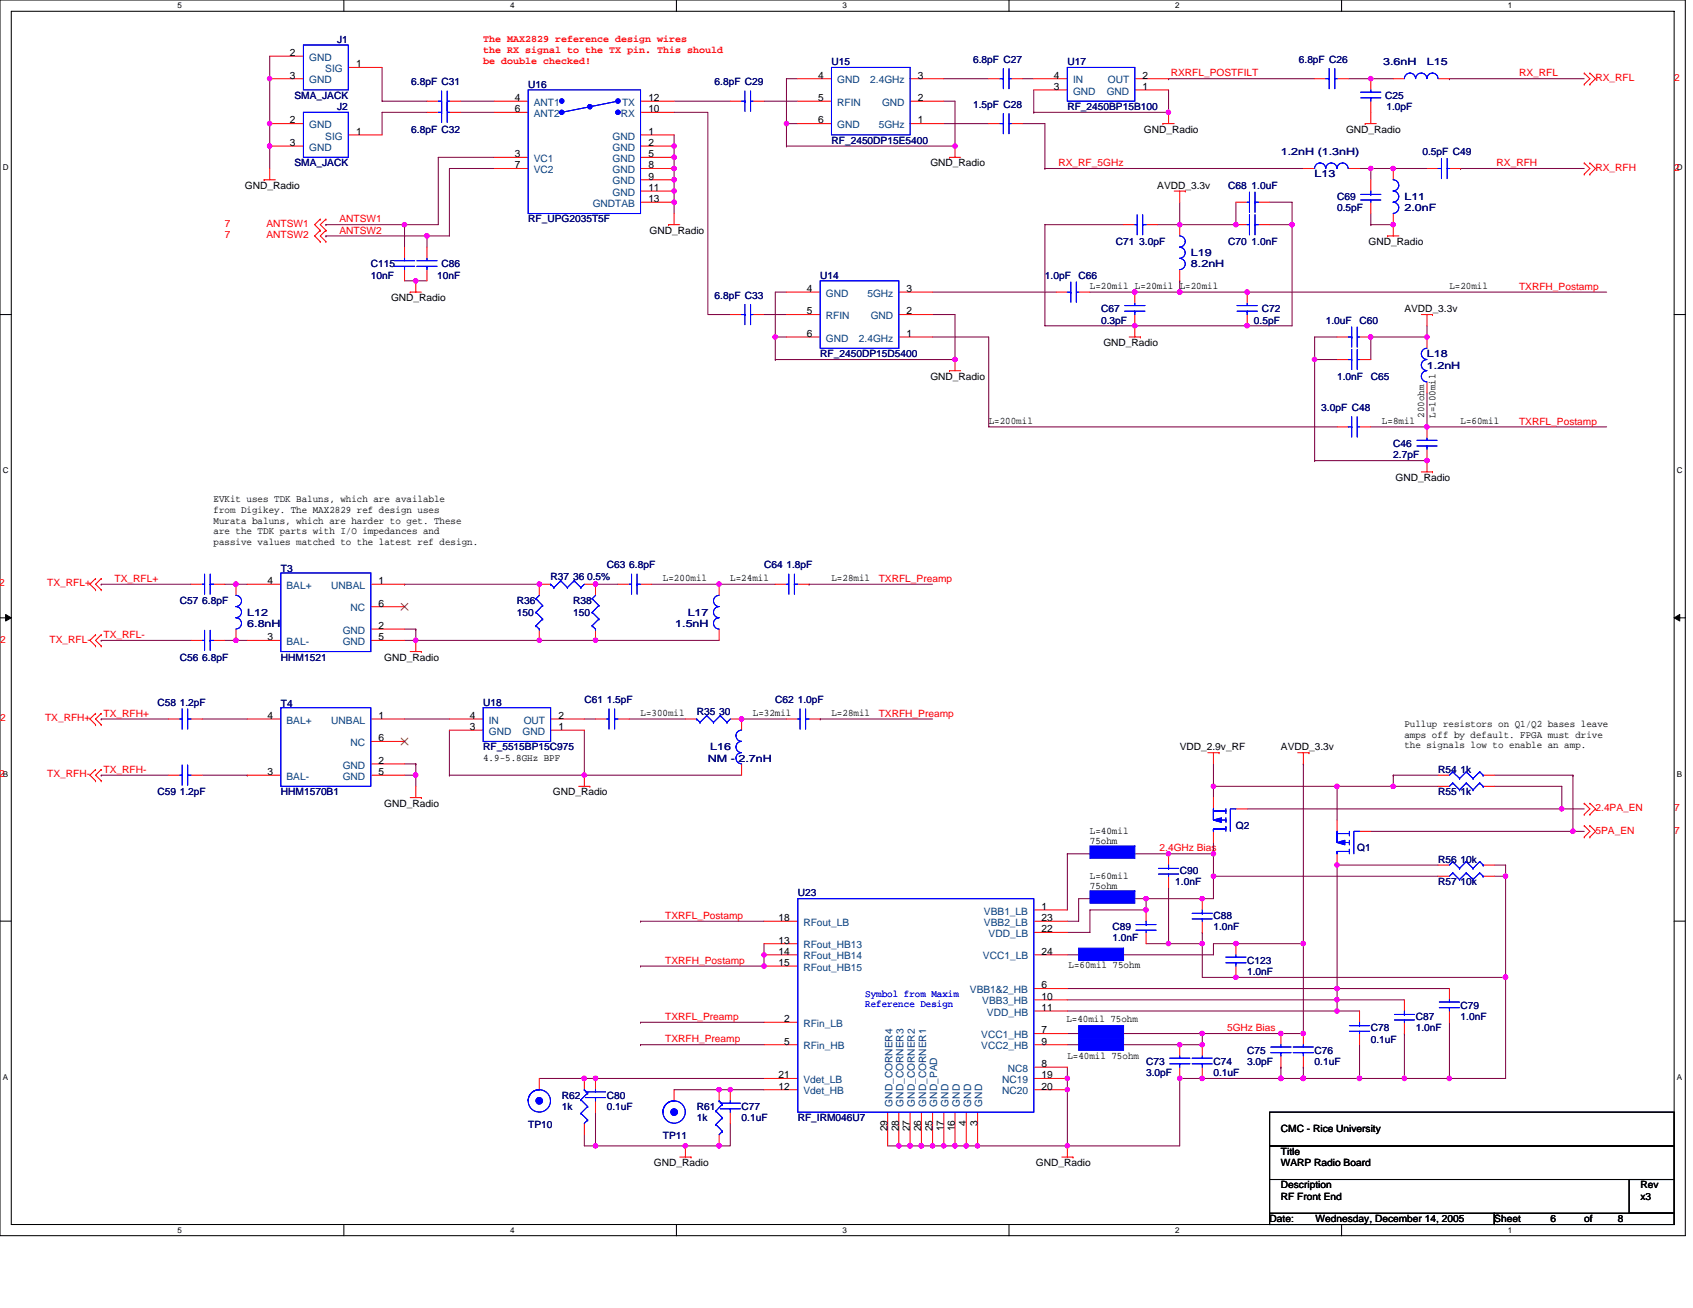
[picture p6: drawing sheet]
<svg xmlns="http://www.w3.org/2000/svg" width="279mm" height="216mm" viewBox="0 0 279 216" stroke-linecap="round" stroke-linejoin="round" font-family="sans-serif">
<path d="M0 0h278.1v204h-278.1zM1.9 1.9h274.4v200.2h-274.4z" fill="none" stroke="#000" stroke-width=".17"/>
<g fill="#fff">
<path d="M29.3 .2h.7v1.5h-.7z"/>
<path d="M29.3 202.3h.7v1.5h-.7z"/>
</g>
<path d="M56.7 0v1.9M56.7 202.1v1.9" fill="none" stroke="#000" stroke-width=".17"/>
<g fill="#fff">
<path d="M84.2 .2h.7v1.5h-.7z"/>
<path d="M84.2 202.3h.7v1.5h-.7z"/>
</g>
<path d="M111.6 0v1.9M111.6 202.1v1.9" fill="none" stroke="#000" stroke-width=".17"/>
<g fill="#fff">
<path d="M139.1 .2h.7v1.5h-.7z"/>
<path d="M139.1 202.3h.7v1.5h-.7z"/>
</g>
<path d="M166.5 0v1.9M166.5 202.1v1.9" fill="none" stroke="#000" stroke-width=".17"/>
<g fill="#fff">
<path d="M194 .2h.7v1.5h-.7z"/>
<path d="M194 202.3h.7v1.5h-.7z"/>
</g>
<path d="M221.4 0v1.9M221.4 202.1v1.9" fill="none" stroke="#000" stroke-width=".17"/>
<g fill="#fff">
<path d="M248.8 .2h.8v1.5h-.8z"/>
<path d="M248.8 202.3h.8v1.5h-.8z"/>
<path d="M.5 26.9h.9v1.4h-.9z"/>
<path d="M276.8 26.9h.9v1.4h-.9z"/>
<path d="M.5 76.9h.9v1.5h-.9z"/>
<path d="M276.8 76.9h.9v1.5h-.9z"/>
</g>
<path d="M0 51.9h1.9M276.3 51.9h1.9" fill="none" stroke="#000" stroke-width=".17"/>
<g fill="#fff">
<path d="M.5 127h.8v1.5h-.8z"/>
<path d="M276.8 127h.8v1.5h-.8z"/>
</g>
<path d="M0 102h1.9M276.3 102h1.9" fill="none" stroke="#000" stroke-width=".17"/>
<path d="M.9 101.4l1 .6-1 .5zM276.3 102l.9-.6v1.1z" fill="#000" stroke="#000" stroke-width=".17"/>
<g fill="#fff">
<path d="M.5 177.1h.8v1.4h-.8z"/>
<path d="M276.8 177.1h.8v1.4h-.8z"/>
</g>
<path d="M0 152h1.9M276.3 152h1.9M209.5 183.6h66.8v5.5h-66.8zM209.5 189.1h66.8v5.6h-66.8zM209.5 194.7v5.6M268.9 194.7h7.4v5.6h-7.4zM209.5 200.3h37.1v1.8h-37.1zM209.5 200.3h.1M246.6 200.3h29.7v1.8h-29.7z" fill="none" stroke="#000" stroke-width=".17"/>
<g fill="none" stroke="#800040" stroke-width=".17">
<path d="M44.5 9.3v3.7M44.5 13h.1M44.5 13v14.8M63.1 11.1v5.6h7.4M70.5 18.5h-7.4v3.8M76 16.7h5.6M76 18.5h5.6M111.3 16.7h9.2M111.3 18.5h5.5v33.4h3.7M126.1 16.7h5.6M129.8 13h1.9M129.8 13h.1"/>
<path d="M129.8 13v7.4M155.8 16.7h1.8v7.4h-27.8M155.8 13h7.4M168.7 13h1.9M170.6 14.8v3.7M170.6 18.5h.1M192.8 13h.1M192.8 14.8v3.7h-22.2M192.8 13h24.2M222.5 13h3.7M226.2 13h.1M226.2 13h3.7"/>
<path d="M239.2 13h.1M239.2 13h22.3M44.5 24.1h.1M44.5 20.4h.1M53.8 38.9h16.7v1.9M53.8 38.9h.1M53.8 37.1h13v3.7M53.8 37.1h.1M66.8 37.1h.1M70.5 38.9h.1M81.6 26h-9.3v11.1h-5.5M81.6 27.8h-7.4v11.1h-3.7"/>
<path d="M111.3 22.3v1.8M111.3 33.4h.1M111.3 24.1h.1M111.3 26h.1M111.3 29.7h.1M111.3 27.8h.1M111.3 31.5h.1M111.3 24.1v11.1M129.8 20.4h1.9M129.8 24.1h.1M129.8 20.4v3.7M155.8 20.4h7.4"/>
<path d="M168.7 20.4h3.7v7.4M172.4 27.8h.1M172.4 27.8h42.7M185.4 37.1h-13v16.7h14.9M191 37.1h3.7M194.7 37.1h.1M194.7 33.4v3.7M204 33.4v3.7h-9.3M209.5 33.4h3.7v3.7M209.5 37.1h3.7M213.2 37.1h.1M213.2 37.1v16.7h-25.9"/>
<path d="M224.4 27.8h1.8M226.2 35.2v1.9M226.2 37.1h.1M226.2 27.8h.1M226.2 27.8h9.3M226.2 27.8v1.9M226.2 37.1h3.7M241 27.8h.1M241 27.8h20.5M66.8 46.4h1.8M68.6 46.4h.1M68.6 46.4h1.9"/>
<path d="M126.1 51.9h3.7M128 59.4h.1M128 55.6h.1M128 55.6h1.8M128 55.6v3.8M129.8 48.2h-1.8v7.4M153.9 51.9h3.7v7.5h-29.6M153.9 55.6h9.3v14.9h57.5M153.9 48.2h20.4M179.9 48.2h7.4M187.3 53.8h.1M187.3 48.2h.1"/>
<path d="M187.3 48.2h77.9M194.7 46.4h.1M194.7 48.2h.1M194.7 46.4v1.8M205.8 48.2h.1M205.8 53.8h.1M217 59.4h.1M217 59.4v16.6M220.7 55.6h-3.7v3.8h3.7M226.2 55.6h.1M226.2 55.6v3.8M235.5 53.8v1.8h-9.3"/>
<path d="M217 76h.1M217 76h18.5M226.2 70.5h9.3M235.5 64.9v5.6M235.5 70.5h.1M235.5 70.5h29.7M16.7 96.4h.1M16.7 96.4h14.8M37.1 96.4h1.8M38.9 96.4h.1M38.9 96.4h1.9M66.8 96.4h.1"/>
<path d="M66.8 96.4h22.2M98.3 96.4h.1M98.3 96.4h3.7M107.5 96.4h11.2M118.7 96.4h.1M118.7 96.4h9.3M133.5 96.4h.1M133.5 96.4h20.4M16.7 105.7h.1M16.7 118.7h.1M16.7 105.7h14.8M16.7 118.7h11.1"/>
<path d="M33.4 118.7h7.4M37.1 105.7h1.8M38.9 105.7h.1M38.9 105.7h1.9M66.8 103.8h1.8M66.8 105.7h1.8M66.8 118.7h7.4M68.6 103.8h.1M68.6 105.7h20.4M68.6 103.8v1.9M89 105.7h.1M89 105.7h29.7"/>
<path d="M96.4 118.7h1.9M103.8 118.7h9.3M122.4 118.7h.1M122.4 118.7h7.4M135.4 118.7h.1M135.4 118.7h18.5M16.7 128h.1M16.7 128h11.1M33.4 128h7.4M40.8 128h.1M66.8 126.1h1.8M66.8 128h1.8"/>
<path d="M68.6 126.1h.1M68.6 128v1.8M68.6 126.1v1.9M74.2 120.5v7.5M74.2 128h.1M74.2 128h22.2M96.4 120.5v7.5M96.4 128h26M200.3 139.1v1.8M200.3 126.1v3.7M205.8 133.5h51.9M215.1 126.1h.1"/>
<path d="M215.1 126.1v44.5M220.7 129.8h-20.4v1.9M220.7 129.8h.1M220.7 129.8v5.6M220.7 129.8h9.2M226.2 137.2h33.4M229.9 128h7.4M229.9 128h.1M229.9 129.8h7.4M229.9 128v1.8M246.6 129.8h11.1v3.7M246.6 128h13"/>
<path d="M257.7 133.5h.1M257.7 133.5h3.8M259.6 137.2h1.9M259.6 128h.1M259.6 128v9.2M105.7 152.1h.1M105.7 159.5h.1M105.7 152.1h20.4M126.1 157.6h.1M126.1 155.8v1.8M126.1 157.6v1.9h-20.4M176.1 140.9h.1"/>
<path d="M176.1 140.9v9.3M176.1 140.9h24.2M189.1 148.3h.1M189.1 148.3h-11.1v3.8h-1.9M189.1 148.3v1.9h-9.2v3.7h-3.8M189.1 155.8h3.7M192.8 140.9h.1M192.8 146.5h.1M192.8 155.8h5.6M192.8 146.5v9.3M198.4 148.3h.1M198.4 153.9h.1"/>
<path d="M198.4 155.8v5.5h5.6M198.4 153.9v1.9M200.3 144.6v3.7h-11.2M200.3 144.6h.1M200.3 140.9v3.7M200.3 144.6h37M204 155.8h-3.7v1.8h-24.2M204 155.8h.1M204 155.8h11.1M220.7 142.8v22.2M220.7 142.8h.1M220.7 142.8h16.6"/>
<path d="M246.6 142.8h1.9v1.8M246.6 144.6h1.9M248.5 144.6h.1M248.5 144.6v16.7M89 178h7.4M96.4 178h1.9M96.4 178h.1M98.3 178h.1M98.3 178h27.8M105.7 172.4h.1M105.7 168.7h.1M105.7 172.4h20.4"/>
<path d="M105.7 168.7h20.4M111.3 179.9h7.4M118.7 179.9h1.8M118.7 179.9h.1M120.5 179.9h.1M120.5 179.9h5.6M176.1 178h.1M176.1 176.1v1.9M176.1 170.6h22.3v1.8h-3.7M176.1 163.2h44.6M176.1 165h44.6M176.1 179.9h.1"/>
<path d="M176.1 166.9h44.6M176.1 172.4h18.6M176.1 178v11.1M194.7 172.4h.1M194.7 178h3.7M194.7 178v11.1h-18.6M194.7 178h.1M198.4 170.6h.1M198.4 178h.1M198.4 170.6h16.7M198.4 178h13M204 161.3h.1"/>
<path d="M204 161.3h44.5M211.4 176.1h.1M211.4 178h3.7M211.4 170.6h.1M211.4 176.1v1.9M215.1 176.1h.1M215.1 178h.1M215.1 170.6h.1M215.1 178h16.7M215.1 176.1v1.9M220.7 165h.1M220.7 163.2h.1"/>
<path d="M220.7 166.9h.1M220.7 165v1.9M220.7 165h11.1M220.7 163.2h18.5M220.7 166.9h3.7M224.4 172.4v5.6M224.4 178h.1M231.8 170.6h.1M231.8 178h7.4M231.8 170.6v7.4M239.2 178h.1M239.2 168.7v9.3"/>
<path d="M248.5 161.3v16.7h-9.3M96.4 187.3v1.8h1.9M98.3 189.1h.1M98.3 183.6v5.5M98.3 189.1h20.4M113.1 189.1h.1M118.7 189.1h.1M120.5 185.4v3.7h-1.8M146.5 189.1h1.8M148.3 189.1h.1M148.3 189.1h27.8M150.2 189.1h.1"/>
<path d="M152.1 189.1h.1M153.9 189.1h.1M155.8 189.1h.1M157.6 189.1h.1M159.5 189.1h.1M161.3 189.1h.1"/>
</g>
<g fill="#f0f" stroke="#f0f" stroke-width=".17">
<circle cx="68.6" cy="127.9" r=".36"/>
<circle cx="68.6" cy="105.7" r=".36"/>
<circle cx="38.9" cy="96.4" r=".37"/>
<circle cx="38.9" cy="105.7" r=".37"/>
<circle cx="89" cy="96.4" r=".36"/>
<circle cx="122.4" cy="118.7" r=".37"/>
<circle cx="96.4" cy="127.9" r=".36"/>
<circle cx="226.2" cy="13" r=".36"/>
<circle cx="98.3" cy="105.7" r=".36"/>
<circle cx="89" cy="105.7" r=".36"/>
<circle cx="98.3" cy="96.4" r=".36"/>
<circle cx="129.8" cy="20.4" r=".37"/>
<circle cx="44.5" cy="13" r=".36"/>
<circle cx="44.5" cy="24.1" r=".36"/>
<circle cx="111.2" cy="33.4" r=".36"/>
<circle cx="111.2" cy="24.1" r=".36"/>
<circle cx="111.2" cy="25.9" r=".36"/>
<circle cx="111.2" cy="29.7" r=".37"/>
<circle cx="111.2" cy="27.8" r=".36"/>
<circle cx="44.5" cy="20.4" r=".37"/>
<circle cx="111.2" cy="31.5" r=".36"/>
<circle cx="157.6" cy="59.3" r=".36"/>
<circle cx="118.7" cy="96.4" r=".36"/>
<circle cx="226.2" cy="55.6" r=".36"/>
<circle cx="235.5" cy="70.5" r=".36"/>
<circle cx="229.9" cy="129.8" r=".36"/>
<circle cx="257.7" cy="133.5" r=".36"/>
<circle cx="235.5" cy="76" r=".37"/>
<circle cx="216.9" cy="59.3" r=".36"/>
<circle cx="176.1" cy="178" r=".37"/>
<circle cx="192.8" cy="18.5" r=".36"/>
<circle cx="200.2" cy="140.9" r=".37"/>
<circle cx="192.8" cy="140.9" r=".37"/>
<circle cx="189.1" cy="148.3" r=".36"/>
<circle cx="198.4" cy="148.3" r=".36"/>
<circle cx="189.1" cy="150.2" r=".37"/>
<circle cx="192.8" cy="155.7" r=".36"/>
<circle cx="198.4" cy="155.7" r=".36"/>
<circle cx="198.4" cy="170.6" r=".36"/>
<circle cx="211.4" cy="178" r=".37"/>
<circle cx="198.4" cy="178" r=".37"/>
<circle cx="198.4" cy="172.4" r=".36"/>
<circle cx="194.7" cy="172.4" r=".36"/>
<circle cx="220.6" cy="165" r=".36"/>
<circle cx="215.1" cy="178" r=".38"/>
<circle cx="220.6" cy="163.2" r=".36"/>
<circle cx="220.6" cy="166.9" r=".36"/>
<circle cx="204" cy="155.7" r=".36"/>
<circle cx="220.6" cy="142.8" r=".36"/>
<circle cx="248.5" cy="161.3" r=".36"/>
<circle cx="204" cy="161.3" r=".36"/>
<circle cx="231.8" cy="178" r=".37"/>
<circle cx="239.2" cy="178" r=".37"/>
<circle cx="150.2" cy="189.1" r=".37"/>
<circle cx="148.3" cy="189.1" r=".36"/>
<circle cx="152" cy="189.1" r=".36"/>
<circle cx="176.1" cy="189.1" r=".36"/>
<circle cx="176.1" cy="179.9" r=".36"/>
<circle cx="157.6" cy="189.1" r=".36"/>
<circle cx="159.5" cy="189.1" r=".37"/>
<circle cx="153.9" cy="189.1" r=".36"/>
<circle cx="155.7" cy="189.1" r=".36"/>
<circle cx="194.7" cy="178" r=".37"/>
<circle cx="259.6" cy="137.2" r=".36"/>
<circle cx="200.3" cy="144.6" r=".36"/>
<circle cx="248.5" cy="144.6" r=".36"/>
<circle cx="224.4" cy="178" r=".38"/>
<circle cx="161.3" cy="189.1" r=".36"/>
<circle cx="211.4" cy="170.6" r=".36"/>
<circle cx="194.7" cy="48.2" r=".37"/>
<circle cx="205.8" cy="48.2" r=".38"/>
<circle cx="204" cy="37.1" r=".36"/>
<circle cx="194.7" cy="37.1" r=".36"/>
<circle cx="213.2" cy="37.1" r=".36"/>
<circle cx="187.3" cy="53.8" r=".37"/>
<circle cx="205.8" cy="53.8" r=".37"/>
<circle cx="187.3" cy="48.2" r=".38"/>
<circle cx="235.5" cy="55.6" r=".36"/>
<circle cx="127.9" cy="55.6" r=".36"/>
<circle cx="157.6" cy="24.1" r=".36"/>
<circle cx="70.5" cy="38.9" r=".37"/>
<circle cx="126.1" cy="159.5" r=".37"/>
<circle cx="126.1" cy="157.6" r=".36"/>
<circle cx="98.3" cy="178" r=".37"/>
<circle cx="120.5" cy="179.9" r=".36"/>
<circle cx="118.7" cy="189.1" r=".36"/>
<circle cx="98.3" cy="189.1" r=".36"/>
<circle cx="113.1" cy="189.1" r=".37"/>
<circle cx="215.1" cy="170.6" r=".37"/>
<circle cx="200.3" cy="129.8" r=".36"/>
<circle cx="220.6" cy="129.8" r=".36"/>
<circle cx="215.1" cy="155.7" r=".37"/>
<circle cx="66.8" cy="37.1" r=".37"/>
<circle cx="68.6" cy="46.4" r=".36"/>
<circle cx="118.7" cy="179.9" r=".36"/>
<circle cx="96.4" cy="178" r=".37"/>
<circle cx="229.9" cy="37.1" r=".36"/>
<circle cx="229.9" cy="27.8" r=".36"/>
<circle cx="226.2" cy="27.8" r=".36"/>
</g>
<g fill="none" stroke="#f00" stroke-width=".17">
<path d="M44.5 9.3h5.6M44.5 13h5.6M57.5 11.1h5.6M70.5 16.7h1.8M70.5 18.5h1.8M74.2 16.7h1.8M74.2 18.5h1.8M81.6 16.7h5.6M81.6 18.5h5.6M105.7 16.7h5.6M105.7 18.5h5.6M120.5 16.7h1.9"/>
<path d="M124.2 16.7h1.9M131.7 16.7h5.5M131.7 13h5.5M150.2 16.7h5.6M150.2 13h5.6M163.2 13h1.8M166.9 13h1.8M170.6 13h5.5M170.6 14.8h5.5M187.3 13h5.5M187.3 14.8h5.5M192.8 18.5v1.9"/>
<path d="M217 13h1.8M220.7 13h1.8M226.2 16.7v3.7M226.2 13v1.8M229.9 13h1.9M237.3 13h1.9M261.5 13.9h.1M261.5 12.1h.1M261.5 12.1l.9 .9-.9 .9M262.4 13.9h.1M262.4 12.1h.1M262.4 12.1l.9 .9-.9 .9"/>
<path d="M43.6 29.7h.1M43.6 29.7h1.8M44.5 27.8v1.9M44.5 20.4h5.6M44.5 24.1h5.6M52.9 38h.1M52.9 36.2h.1M52.9 39.9h.1M52.9 36.2l-1 .9 1 .9M52.9 38l-1 .9 1 1M53.8 38h.1M53.8 36.2h.1"/>
<path d="M53.8 39.9h.1M53.8 36.2l-.9 .9 .9 .9M53.8 38l-.9 .9 .9 1M57.5 22.3h5.6M81.6 26h5.6M81.6 27.8h5.6M105.7 29.7h5.6M105.7 26h5.6M105.7 31.5h5.6M105.7 22.3h5.6M105.7 24.1h5.6M105.7 27.8h5.6"/>
<path d="M105.7 33.4h5.6M110.3 37.1h.1M110.3 37.1h1.9M111.3 35.2v1.9M131.7 20.4h5.5M150.2 20.4h5.6M156.7 26h.1M156.7 26h1.8M157.6 24.1v1.9M163.2 20.4h1.8M166.9 20.4h1.8M185.4 37.1h1.9"/>
<path d="M189.1 37.1h1.9M191.9 20.4h.1M191.9 20.4h1.9M193.8 31.5h1.8M194.7 31.5v1.9M194.7 37.1v1.8M195.6 31.5h.1M204 37.1h1.8M204 33.4h1.8M207.7 37.1h1.8M207.7 33.4h1.8M215.1 27.8h1.9"/>
<path d="M222.5 27.8h1.9M225.3 20.4h.1M225.3 20.4h1.8M226.2 29.7v1.8M226.2 33.4v1.8M229 38.9h.1M229 38.9h1.9M229.9 35.2v3.7M229.9 27.8v1.9M235.5 27.8h1.8M239.2 27.8h1.8M261.5 28.7h.1"/>
<path d="M261.5 26.9h.1M261.5 26.9l.9 .9-.9 .9M262.4 28.7h.1M262.4 26.9h.1M262.4 26.9l.9 .9-.9 .9M66.8 40.8v1.9M66.8 44.5v1.9M67.7 48.2h.1M67.7 48.2h1.8M68.6 46.4v1.8M70.5 40.8v1.9M70.5 44.5v1.9"/>
<path d="M120.5 51.9h1.9M124.2 51.9h1.9M129.8 55.6h5.6M129.8 51.9h5.6M129.8 48.2h5.6M148.3 55.6h5.6M148.3 51.9h5.6M148.3 48.2h5.6M157.6 59.4v1.8M174.3 48.2h1.8M178 48.2h1.9M186.4 55.6h1.8"/>
<path d="M187.3 51.9v3.7M187.3 48.2v1.9M188.2 55.6h.1M194.7 44.5v1.9M205.8 48.2v1.9M205.8 51.9v1.9M220.7 55.6h1.8M220.7 59.4h1.8M224.4 55.6h1.8M224.4 59.4h1.8M234.6 51.9h1.8M235.5 51.9v1.9"/>
<path d="M235.5 55.6v1.9M236.4 51.9h.1M156.7 61.2h.1M156.7 61.2h1.8M220.7 70.5h1.8M224.4 70.5h1.8M234.6 77.9h1.8M235.5 74.2v3.7M235.5 63.1v1.8M235.5 70.5v1.8M236.4 77.9h.1M15.8 97.3h.1"/>
<path d="M15.8 95.5h.1M15.8 95.5l-1 .9 1 .9M16.7 97.3h.1M16.7 95.5h.1M16.7 95.5l-.9 .9 .9 .9M31.5 96.4h1.9M35.2 96.4h1.9M38.9 96.4v1.9M40.8 96.4h5.6M61.2 96.4h5.6M90.9 96.4h-1.9v1.9M96.4 96.4h1.9v1.9"/>
<path d="M102 96.4h1.8M105.7 96.4h1.8M118.7 96.4v1.9M128 96.4h1.8M131.7 96.4h1.8M15.8 106.6h.1M15.8 104.8h.1M15.8 119.6h.1M15.8 117.8h.1M15.8 104.8l-1 .9 1 .9M15.8 117.8l-1 .9 1 .9M16.7 106.6h.1"/>
<path d="M16.7 104.8h.1M16.7 119.6h.1M16.7 117.8h.1M16.7 104.8l-.9 .9 .9 .9M16.7 117.8l-.9 .9 .9 .9M27.8 118.7h1.9M31.5 105.7h1.9M31.5 118.7h1.9M35.2 105.7h1.9M38.9 103.8v1.9M40.8 105.7h5.6M40.8 118.7h5.6"/>
<path d="M61.2 105.7h5.6M61.2 118.7h5.6M61.2 103.8h5.6M61.2 100.1h5.6M67.7 107.5h1.8M68.6 105.7v1.8M69.5 107.5h.1M74.2 118.7h5.5M89 103.8v1.9M90.9 118.7h5.5M98.3 118.7h1.8M98.3 103.8v1.9"/>
<path d="M102 118.7h1.8M113.1 118.7h1.9M118.7 103.8v1.9M120.5 118.7h1.9v1.8M129.8 118.7h1.9M133.5 118.7h1.9M15.8 128.9h.1M15.8 127h.1M15.8 127l-1 1 1 .9M16.7 128.9h.1M16.7 127h.1M16.7 127l-.9 1 .9 .9"/>
<path d="M27.8 128h1.9M31.5 128h1.9M40.8 128h5.6M61.2 126.1h5.6M61.2 128h5.6M61.2 122.4h5.6M67.7 131.7h1.8M68.6 129.8v1.9M69.5 131.7h.1M74.2 120.5h5.5M90.9 120.5h5.5M95.5 129.8h1.8"/>
<path d="M96.4 128v1.8M97.3 129.8h.1M122.4 126.1v1.9M199.3 124.2h1.9M200.3 124.2v1.9M200.3 131.7v1.8M200.3 137.2v1.9M201.2 124.2h.1M204 133.5h1.8M214.2 124.2h1.8M215.1 124.2v1.9M216 124.2h.1"/>
<path d="M220.7 135.4v1.8M224.4 137.2h1.8M237.3 129.8h1.9M237.3 128h1.9M244.8 129.8h1.8M244.8 128h1.8M261.5 134.4h.1M261.5 132.6h.1M261.5 138.2h.1M261.5 136.3h.1M261.5 132.6l.9 .9-.9 .9M261.5 136.3l.9 .9-.9 1"/>
<path d="M262.4 134.4h.1M262.4 132.6h.1M262.4 138.2h.1M262.4 136.3h.1M262.4 132.6l.9 .9-.9 .9M262.4 136.3l.9 .9-.9 1M126.1 155.8h5.6M126.1 157.6h5.6M126.1 159.5h5.6M126.1 152.1h5.6M170.6 150.2h5.5M170.6 157.6h5.5"/>
<path d="M170.6 152.1h5.5M170.6 153.9h5.5M189.1 150.2v1.9M189.1 153.9v1.9M192.8 140.9v1.9M192.8 144.6v1.9M198.4 148.3v1.9M198.4 152.1v1.8M204 155.8v1.8M204 159.5v1.8M220.7 140.9v1.9M237.3 142.8h1.9"/>
<path d="M237.3 144.6h1.9M244.8 142.8h1.8M244.8 144.6h1.8M89 178v1.9M96.4 178v1.9M98.3 178v1.9M111.3 179.9v1.8M118.7 179.9v1.8M120.5 179.9v1.8M126.1 168.7h5.6M126.1 172.4h5.6M126.1 179.9h5.6"/>
<path d="M126.1 178h5.6M170.6 172.4h5.5M170.6 163.2h5.5M170.6 170.6h5.5M170.6 176.1h5.5M170.6 165h5.5M170.6 166.9h5.5M170.6 179.9h5.5M170.6 178h5.5M194.7 172.4v1.9M194.7 176.1v1.9M198.4 172.4v1.9"/>
<path d="M198.4 176.1v1.9M211.4 170.6v1.8M211.4 174.3v1.8M215.1 170.6v1.8M215.1 174.3v1.8M224.4 166.9v1.8M224.4 170.6v1.8M231.8 165v1.9M231.8 168.7v1.9M239.2 163.2v1.8M239.2 166.9v1.8M96.4 185.4v1.9"/>
<path d="M98.3 181.7v1.9M112.2 191h1.8M113.1 189.1v1.9M114 191h.1M118.7 187.3v1.8M120.5 183.6v1.8M146.5 183.6v5.5M148.3 183.6v5.5M150.2 183.6v5.5M152.1 183.6v5.5M153.9 183.6v5.5M155.8 183.6v5.5"/>
<path d="M157.6 183.6v5.5M159.5 183.6v5.5M161.3 183.6v5.5M175.2 191h1.9M176.1 189.1v1.9M177.1 191h.1"/>
</g>
<g fill="#00f" stroke="#00f" stroke-width=".17">
<path d="M179.9 139.6v2.1h7.4v-2.1z" fill-rule="evenodd"/>
<path d="M179.9 147v2.1h7.4v-2.1z" fill-rule="evenodd"/>
<path d="M178 156.5v2h7.4v-2z" fill-rule="evenodd"/>
<path d="M178 169.3v2h7.4v-2z" fill-rule="evenodd"/>
<path d="M178 171.3v2.1h7.4v-2.1z" fill-rule="evenodd"/>
<path d="M220.7 139.1l1.3-.4v.7z" fill-rule="evenodd"/>
<path d="M220.7 139.1l1.3-.4v.7z" fill-rule="evenodd"/>
<path d="M200.3 135.4l1.3-.4v.7z" fill-rule="evenodd"/>
<path d="M200.3 135.4l1.3-.4v.7z" fill-rule="evenodd"/>
<circle cx="102" cy="16.7" r=".36"/>
<circle cx="102" cy="18.5" r=".36"/>
<circle cx="92.7" cy="16.7" r=".36"/>
<circle cx="92.7" cy="18.5" r=".36"/>
<circle cx="97.3" cy="17.6" r=".36"/>
<circle cx="89" cy="181.7" r=".54"/>
<circle cx="111.3" cy="183.6" r=".55"/>
</g>
<g fill="none" stroke="#00f" stroke-width=".17">
<path d="M50.1 7.4h7.4v7.4h-7.4zM50.1 18.5h7.4v7.5h-7.4zM72.3 16.7h.6M72.3 18.5h.6M72.9 15v3.4M72.9 16.7h.1M72.9 16.9v3.3M72.9 18.5h.1M73.8 16.7h.4M73.8 15v3.4M73.8 18.5h.4M73.8 16.9v3.3"/>
<path d="M87.2 14.8h18.5v20.4h-18.5zM92.7 18.5h.1M102 16.7l-9.3 1.8M122.4 16.7h.5M122.9 15v3.4M122.9 16.7h.1M123.9 16.7h.3M123.9 15v3.4M137.2 11.1h13v11.2h-13zM165 13h.6M165.6 11.3v3.3M165.6 13h.1"/>
<path d="M165.6 18.7v3.4M166.5 13h.4M166.5 11.3v3.3M166.5 18.7v3.4M176.1 11.1h11.2v5.6h-11.2zM218.8 13h.6M219.4 11.3v3.3M219.4 13h.1M220.3 13h.4M220.3 11.3v3.3M224.6 16.2h3.3M224.6 15.2h3.3"/>
<path d="M226.2 14.8v.4M226.2 16.2h.1M226.2 16.2v.5M231.8 13a.92 .92 0 0 1 .9-.9 .92 .92 0 0 1 .9 .9M233.6 13a.92 .92 0 0 1 1-.9 .92 .92 0 0 1 .9 .9M235.5 13a.91 .91 0 0 1 .9-.9 .91 .91 0 0 1 .9 .9M165 20.4h.6M165.6 20.4h.1M166.5 20.4h.4M187.3 37.1h.4M187.7 35.4v3.4M188.6 35.4v3.4"/>
<path d="M188.6 37.1h.1M188.6 37.1h.5M194.7 38.9a.93 .93 0 0 1 .9 1 .93 .93 0 0 1-.9 .9 .91 .91 0 0 1 .9 .9 .91 .91 0 0 1-.9 .9M205.8 33.4h.4M205.8 37.1h.4M206.2 31.7v3.4M206.2 35.4v3.4M207.1 31.7v3.4M207.1 33.4h.1M207.1 35.4v3.4M207.1 37.1h.1M207.1 33.4h.6"/>
<path d="M207.1 37.1h.6M217 27.8a.92 .92 0 0 1 .9-.9 .92 .92 0 0 1 .9 .9 .93 .93 0 0 1 .9-.9 .93 .93 0 0 1 1 .9 .91 .91 0 0 1 .9-.9 .91 .91 0 0 1 .9 .9M224.6 32.1h3.3M224.6 33h3.3M226.2 33v.4M226.2 32.1h.1M226.2 31.5v.6M229.9 29.7a.93 .93 0 0 1 .9 .9 .93 .93 0 0 1-.9 .9 .92 .92 0 0 1 .9 1 .92 .92 0 0 1-.9 .9 .92 .92 0 0 1 .9 .9 .92 .92 0 0 1-.9 .9M237.3 27.8h.6M237.9 26.2v3.3M237.9 27.8h.1M238.8 27.8h.4"/>
<path d="M238.8 26.2v3.3M65.1 44h3.3M65.1 43h3.3M66.8 42.7v.3M66.8 44h.1M66.8 44v.5M68.8 44h3.3M68.8 43h3.3M70.5 42.7v.3M70.5 44h.1M70.5 44v.5M122.4 51.9h.5"/>
<path d="M122.9 50.2v3.4M122.9 51.9h.1M123.9 51.9h.3M123.9 50.2v3.4M135.4 46.4h12.9v11.1h-12.9zM176.1 48.2h.6M176.7 46.5v3.4M176.7 48.2h.1M177.6 48.2h.4M177.6 46.5v3.4M185.6 51.4h3.4M185.6 50.4h3.4"/>
<path d="M187.3 50.1v.3M187.3 51.4h.1M187.3 51.4v.5M194.7 42.7a.92 .92 0 0 1 .9 .9 .92 .92 0 0 1-.9 .9M204.2 51.4h3.3M204.2 50.4h3.3M205.8 50.1v.3M205.8 51.4h.1M205.8 51.4v.5M222.5 55.6h.6M222.5 59.4h.6M223.1 54v3.3"/>
<path d="M223.1 55.6h.1M223.1 57.7v3.3M223.1 59.4h.1M224 55.6h.4M224 54v3.3M224 59.4h.4M224 57.7v3.3M235.5 59.4a.92 .92 0 0 0-.9 .9 .92 .92 0 0 0 .9 .9 .92 .92 0 0 0-.9 .9 .92 .92 0 0 0 .9 .9M235.5 57.5a.92 .92 0 0 0-.9 .9 .92 .92 0 0 0 .9 .9M222.5 70.5h.6M223.1 68.8v3.3M223.1 70.5h.1"/>
<path d="M224 70.5h.4M224 68.8v3.3M233.8 73.6h3.4M233.8 72.7h3.4M235.5 72.3v.4M235.5 73.6h.1M235.5 73.6v.6M33.4 96.4h.4M33.8 94.8v3.3M34.7 94.8v3.3M34.7 96.4h.1M34.7 96.4h.5"/>
<path d="M38.9 98.3a.93 .93 0 0 1 1 .9 .93 .93 0 0 1-1 .9 .91 .91 0 0 1 1 .9 .91 .91 0 0 1-1 1M46.4 94.6h14.8v12.9h-14.8zM88.5 98.8h.1M88.5 98.8l1.1 1.1M89 98.3l-.5 .5M89.6 99.9h.1M89.6 99.9l-1.1 1.2M90.9 96.4h.1M90.9 96.4l.5 .6M91.4 97h.1M92.5 95.9h.1M92.5 95.9l1.1 1.1"/>
<path d="M92.5 95.9l-1.1 1.1M93.6 97h.1M94.8 95.9h.1M94.8 95.9l1.1 1.1M94.8 95.9l-1.2 1.1M95.9 97h.1M96.4 96.4l-.5 .6M97.7 98.8h.1M97.7 98.8l1.1 1.1M98.3 98.3l-.6 .5M98.8 99.9h.1M98.8 99.9l-1.1 1.2"/>
<path d="M103.8 96.4h.4M104.2 94.8v3.3M105.1 94.8v3.3M105.1 96.4h.1M105.1 96.4h.6M118.7 98.3a.93 .93 0 0 0-1 .9 .93 .93 0 0 0 1 .9 .91 .91 0 0 0-.9 .9 .91 .91 0 0 0 .9 1M129.8 96.4h.4M130.2 94.8v3.3M131.1 94.8v3.3M131.1 96.4h.1M131.1 96.4h.6M29.7 118.7h.4"/>
<path d="M30.1 117v3.4M31 117v3.4M31 118.7h.1M31 118.7h.5M33.4 105.7h.4M33.8 104v3.4M34.7 104v3.4M34.7 105.7h.1M34.7 105.7h.5M38.9 102a.92 .92 0 0 1 1 .9 .92 .92 0 0 1-1 .9M46.4 116.8h14.8v13h-14.8zM79.7 116.8h11.2v5.6h-11.2z"/>
<path d="M88.5 101.1h.1M88.5 103.3h.1M88.5 101.1l1.1 1.1M88.5 103.3l.5 .5M89 103.8h.1M89.6 102.2h.1M89.6 102.2l-1.1 1.1M97.7 101.1h.1M97.7 103.3h.1M97.7 101.1l1.1 1.1M97.7 103.3l.6 .5M98.3 103.8h.1"/>
<path d="M98.8 102.2h.1M98.8 102.2l-1.1 1.1M100.1 118.7h.4M100.5 117v3.4M101.4 117v3.4M101.4 118.7h.1M101.4 118.7h.6M115 118.7h.1M115 118.7l.5 .5M115.5 119.2h.1M116.6 118.1h.1M116.6 118.1l1.2 1.1"/>
<path d="M116.6 118.1l-1.1 1.1M117.8 119.2h.1M118.7 102a.92 .92 0 0 0-.9 .9 .92 .92 0 0 0 .9 .9M118.9 118.1h.1M118.9 118.1l1.1 1.1M118.9 118.1l-1.1 1.1M120 119.2h.1M120.5 118.7l-.5 .5M131.7 118.7h.3M132 117v3.4M132.9 117v3.4M132.9 118.7h.1"/>
<path d="M132.9 118.7h.6M29.7 128h.4M30.1 126.3v3.3M31 126.3v3.3M31 128h.1M31 128h.5M122.4 120.5a.93 .93 0 0 0-.9 1 .93 .93 0 0 0 .9 .9 .93 .93 0 0 0-.9 .9 .93 .93 0 0 0 .9 .9 .91 .91 0 0 0-.9 1 .91 .91 0 0 0 .9 .9M200.3 133.5v1.9M200.3 133.9h2M200.4 133.9h1.7M201.2 135.4h1.1M202.1 136.8h-1.8v.4v-.4h2"/>
<path d="M202.3 133.5v.8M202.3 135v.7M202.3 136.5h.1M202.3 135.4h.1M202.3 136.5v.7M204 133.5h-.9v3.7M220.7 137.2v1.9M220.7 137.6h2M220.9 137.6h1.6M221.6 139.1h1.1M222.7 137.2v.8M222.7 138.7v.7"/>
<path d="M222.7 139.1h.1M224.4 137.2h-1v3.7M239.8 127.4h.1M239.8 129.2h.1M239.8 127.4l-.6 .6M239.8 127.4l1.1 1.1M239.8 129.2l-.6 .6M239.8 129.2l1.1 1.2M240.9 128.5h.1M240.9 130.4h.1M242 127.4h.1M242 129.2h.1"/>
<path d="M242 127.4l-1.1 1.1M242 127.4l1.1 1.1M242 129.2l-1.1 1.2M242 129.2l1.1 1.2M243.1 128.5h.1M243.1 130.4h.1M244.2 127.4h.1M244.2 129.2h.1M244.2 127.4l-1.1 1.1M244.2 127.4l.6 .6M244.2 129.2l-1.1 1.2M244.2 129.2l.6 .6"/>
<path d="M244.8 128h.1M244.8 129.8h.1M131.7 148.3h38.9v35.3h-38.9zM187.5 152.6h3.3M187.5 153.5h3.3M189.1 153.5v.4M189.1 152.6h.1M189.1 152.1v.5M191.2 143.3h3.3M191.2 144.3h3.3M192.8 144.3v.3M192.8 143.3h.1"/>
<path d="M192.8 142.8v.5M196.7 150.7h3.4M196.7 151.7h3.4M198.4 151.7v.4M198.4 150.7h.1M198.4 150.2v.5M202.3 158.9h3.3M202.3 158h3.3M204 157.6v.4M204 158.9h.1M204 158.9v.6M222.5 140.5h-1.8v.4v-.4h2"/>
<path d="M222.7 140.2h.1M222.7 140.2v.7M239.8 142.2h.1M239.8 144.1h.1M239.8 142.2l-.6 .6M239.8 142.2l1.1 1.1M239.8 144.1l-.6 .5M239.8 144.1l1.1 1.1M240.9 143.3h.1M240.9 145.2h.1M242 142.2h.1M242 144.1h.1"/>
<path d="M242 142.2l-1.1 1.1M242 142.2l1.1 1.1M242 144.1l-1.1 1.1M242 144.1l1.1 1.1M243.1 143.3h.1M243.1 145.2h.1M244.2 142.2h.1M244.2 144.1h.1M244.2 142.2l-1.1 1.1M244.2 142.2l.6 .6M244.2 144.1l-1.1 1.1M244.2 144.1l.6 .5"/>
<path d="M244.8 142.8h.1M244.8 144.6h.1M89 179.9a1.81 1.81 0 0 0-1.8 1.8M96.4 179.9h.1M96.4 179.9l.6 .5M98.3 179.9v.3M193 175.6h3.4M193 174.7h3.4M194.7 174.3v.4M194.7 175.6h.1M194.7 175.6v.5M196.7 175.6h3.4"/>
<path d="M196.7 174.7h3.4M198.4 174.3v.4M198.4 175.6h.1M198.4 175.6v.5M209.7 173.8h3.4M209.7 172.8h3.4M211.4 172.4v.4M211.4 173.8h.1M211.4 173.8v.5M213.4 173.8h3.4M213.4 172.8h3.4M215.1 172.4v.4"/>
<path d="M215.1 173.8h.1M215.1 173.8v.5M222.7 169.3h3.3M222.7 170.2h3.3M224.4 170.2v.4M224.4 169.3h.1M224.4 168.7v.6M230.1 167.4h3.3M230.1 168.4h3.3M231.8 168.4v.3M231.8 167.4h.1M231.8 166.9v.5"/>
<path d="M237.5 166.3h3.4M237.5 165.4h3.4M239.2 165v.4M239.2 166.3h.1M239.2 166.3v.6M95.9 183.8h.1M95.9 181.5h.1M95.9 183.8l1.1 1.1M95.9 181.5l1.1 1.1M96.6 181.2h3.3M96.6 180.2h3.3M97 184.9h.1"/>
<path d="M97 182.6h.1M97 180.4h.1M97 184.9l-.6 .5M97 182.6l-1.1 1.2M97 180.4l-1.1 1.1M98.3 181.2h.1M98.3 181.2v.5M111.2 181.7a1.83 1.83 0 0 0-1.8 1.9M118.1 185.6h.1M118.1 183.4h.1M118.1 185.6l1.1 1.1M118.1 183.4l1.1 1.1"/>
<path d="M118.7 181.7h.1M118.7 181.7l.5 .6M118.9 183h3.3M118.9 182.1h3.3M119.2 186.7h.1M119.2 184.5h.1M119.2 182.3h.1M119.2 186.7l-.5 .6M119.2 184.5l-1.1 1.1M119.2 182.3l-1.1 1.1M120.5 181.7v.4M120.5 183h.1"/>
<path d="M120.5 183v.6"/>
<circle cx="89" cy="181.7" r="1.84"/>
<circle cx="111.2" cy="183.6" r="1.84"/>
</g>
<path d="M66.2 99.6l1.1 1.1M67.3 99.6l-1.1 1.1M66.2 121.8l1.1 1.2M67.3 121.8l-1.1 1.2" fill="none" stroke="#804000" stroke-width=".17"/>
<g font-size="1.7">
<text x="47.9" y="9.2">2</text>
<text x="58.8" y="11.1">1</text>
<text x="47.9" y="13">3</text>
<text x="84.9" y="16.7">4</text>
<text x="107" y="16.7">12</text>
<text x="135" y="13">4</text>
<text x="135" y="16.7">5</text>
<text x="151.5" y="13">3</text>
<text x="151.5" y="16.7">2</text>
<text x="173.9" y="14.8">3</text>
<text x="173.9" y="13">4</text>
<text x="188.6" y="14.8">1</text>
<text x="188.6" y="13">2</text>
<text x="47.9" y="20.4">2</text>
<text x="58.8" y="22.2">1</text>
<text x="84.9" y="18.5">6</text>
<text x="107" y="22.2">1</text>
<text x="107" y="18.5">10</text>
<text x="135" y="20.4">6</text>
<text x="151.5" y="20.4">1</text>
<text x="188.8" y="21.9">GND_Radio</text>
<text x="222.1" y="21.9">GND_Radio</text>
<text x="47.9" y="24.1">3</text>
<text x="84.9" y="26">3</text>
<text x="84.9" y="27.8">7</text>
<text x="107" y="24.1">2</text>
<text x="107" y="26">5</text>
<text x="107" y="27.8">8</text>
<text x="107" y="29.7">9</text>
<text x="153.5" y="27.5">GND_Radio</text>
<text x="40.4" y="31.2">GND_Radio</text>
<text x="107" y="33.4">13</text>
<text x="107" y="31.5">11</text>
<text x="191" y="31.2">AVDD_3.3v</text>
<text x="107.2" y="38.6">GND_Radio</text>
<text x="225.8" y="40.4">GND_Radio</text>
<text x="179.9" y="47.7">L=20mil L=20mil L=20mil</text>
<text x="239.2" y="47.7">L=20mil</text>
<text x="64.5" y="49.7">GND_Radio</text>
<text x="133.1" y="48.2">4</text>
<text x="133.1" y="51.9">5</text>
<text x="149.6" y="48.2">3</text>
<text x="149.6" y="51.9">2</text>
<text x="231.8" y="51.6">AVDD_3.3v</text>
<text x="133.1" y="55.6">6</text>
<text x="149.6" y="55.6">1</text>
<text x="182.1" y="57.1">GND_Radio</text>
<text x="153.5" y="62.7">GND_Radio</text>
<text x="163.2" y="69.9">L=200mil</text>
<text x="228.1" y="69.9">L=8mil</text>
<text x="235.1" y="69" transform="rotate(-90 235.1 69)">200ohm</text>
<text x="236.9" y="69" transform="rotate(-90 236.9 69)">L=100mil</text>
<text x="241" y="69.9">L=60mil</text>
<text x="35.2" y="82.9">EVKit uses TDK Baluns, which are available</text>
<text x="230.3" y="79.4">GND_Radio</text>
<text x="35.2" y="84.7">from Digikey. The MAX2829 ref design uses</text>
<text x="35.2" y="86.4">Murata baluns, which are harder to get. These</text>
<text x="35.2" y="88.2">are the TDK parts with I/O impedances and</text>
<text x="35.2" y="89.9">passive values matched to the latest ref design.</text>
<text x="109.4" y="95.9">L=200mil</text>
<text x="120.5" y="95.9">L=24mil</text>
<text x="137.2" y="95.9">L=28mil</text>
<text x="44.1" y="96.4">4</text>
<text x="62.5" y="96.4">1</text>
<text x="62.5" y="100.1">6</text>
<text x="44.1" y="105.7">3</text>
<text x="62.5" y="103.8">2</text>
<text x="62.5" y="105.7">5</text>
<text x="63.4" y="109">GND_Radio</text>
<text x="44.1" y="118.7">4</text>
<text x="62.5" y="118.7">1</text>
<text x="77.5" y="118.7">4</text>
<text x="92.2" y="118.7">2</text>
<text x="105.7" y="118.1">L=300mil</text>
<text x="124.2" y="118.1">L=32mil</text>
<text x="137.2" y="118.1">L=28mil</text>
<text x="231.8" y="120">Pullup resistors on Q1/Q2 bases leave</text>
<text x="62.5" y="122.4">6</text>
<text x="77.5" y="120.5">3</text>
<text x="79.7" y="125.6">4.9-5.8GHz BPF</text>
<text x="92.2" y="120.5">1</text>
<text x="194.7" y="123.9">VDD_2.9v_RF</text>
<text x="211.4" y="123.9">AVDD_3.3v</text>
<text x="231.8" y="121.8">amps off by default. FPGA must drive</text>
<text x="231.8" y="123.5">the signals low to enable an amp.</text>
<text x="44.1" y="127.9">3</text>
<text x="62.5" y="126.1">2</text>
<text x="62.5" y="127.9">5</text>
<text x="91.2" y="131.3">GND_Radio</text>
<text x="63.4" y="133.1">GND_Radio</text>
<text x="179.9" y="137.6">L=40mil</text>
<text x="179.9" y="139.4">75ohm</text>
<text x="179.9" y="145">L=60mil</text>
<text x="179.9" y="146.8">75ohm</text>
<text x="128.5" y="155.7">13</text>
<text x="128.5" y="152">18</text>
<text x="171.9" y="150.2">1</text>
<text x="171.9" y="152">23</text>
<text x="171.9" y="153.9">22</text>
<text x="128.5" y="157.6">14</text>
<text x="128.5" y="159.4">15</text>
<text x="171.9" y="157.6">24</text>
<text x="176.3" y="159.9">L=60mil 75ohm</text>
<text x="171.9" y="166.9">11</text>
<text x="171.9" y="165">10</text>
<text x="171.9" y="163.2">6</text>
<text x="129.4" y="168.7">2</text>
<text x="129.4" y="172.4">5</text>
<text x="171.9" y="170.6">7</text>
<text x="171.9" y="172.4">9</text>
<text x="176" y="168.8">L=40mil 75ohm</text>
<text x="128.5" y="179.9">12</text>
<text x="128.5" y="178">21</text>
<text x="171.9" y="178">19</text>
<text x="171.9" y="179.9">20</text>
<text x="171.9" y="176.1">8</text>
<text x="176.1" y="174.9">L=40mil 75ohm</text>
<text x="159.4" y="185.8" transform="rotate(-90 159.4 185.8)">4</text>
<text x="161.3" y="185.8" transform="rotate(-90 161.3 185.8)">3</text>
<text x="146.5" y="186.7" transform="rotate(-90 146.5 186.7)">29</text>
<text x="148.3" y="186.7" transform="rotate(-90 148.3 186.7)">28</text>
<text x="150.2" y="186.7" transform="rotate(-90 150.2 186.7)">27</text>
<text x="152" y="186.7" transform="rotate(-90 152 186.7)">26</text>
<text x="153.9" y="186.7" transform="rotate(-90 153.9 186.7)">25</text>
<text x="155.7" y="186.7" transform="rotate(-90 155.7 186.7)">17</text>
<text x="157.6" y="186.7" transform="rotate(-90 157.6 186.7)">16</text>
<text x="211.4" y="190.6">Title</text>
<text x="211.4" y="186.9">CMC - Rice University</text>
<text x="107.9" y="192.5">GND_Radio</text>
<text x="171" y="192.5">GND_Radio</text>
<text x="211.4" y="196.2">Description</text>
<text x="211.4" y="192.5">WARP Radio Board</text>
<text x="270.7" y="196.2">Rev</text>
<text x="209.5" y="201.7">Date:</text>
<text x="211.4" y="198">RF Front End</text>
<text x="217.1" y="201.7">Wednesday, December 14, 2005</text>
<text x="246.6" y="201.7">Sheet</text>
<text x="255.9" y="201.7">6</text>
<text x="261.5" y="201.7">of</text>
<text x="267" y="201.7">8</text>
<text x="270.7" y="198">x3</text>
</g>
<g font-size="1.7" fill="#004080">
<text x="51" y="10">GND</text>
<text x="53.7" y="11.9">SIG</text>
<text x="51" y="13.8">GND</text>
<text x="88.1" y="17.5">ANT1</text>
<text x="102.7" y="17.5">TX</text>
<text x="138.2" y="13.8">GND</text>
<text x="138.2" y="17.5">RFIN</text>
<text x="143.6" y="13.8">2.4GHz</text>
<text x="145.6" y="17.5">GND</text>
<text x="177.1" y="15.6">GND</text>
<text x="177.1" y="13.8">IN</text>
<text x="182.6" y="15.6">GND</text>
<text x="182.8" y="13.8">OUT</text>
<text x="51" y="21.2">GND</text>
<text x="53.7" y="23">SIG</text>
<text x="88.1" y="19.3">ANT2</text>
<text x="101.1" y="23">GND</text>
<text x="102.5" y="19.3">RX</text>
<text x="138.2" y="21.2">GND</text>
<text x="145" y="21.2">5GHz</text>
<text x="51" y="24.9">GND</text>
<text x="88.1" y="26.7">VC1</text>
<text x="88.1" y="28.6">VC2</text>
<text x="101.1" y="24.9">GND</text>
<text x="101.1" y="26.7">GND</text>
<text x="101.1" y="28.6">GND</text>
<text x="97.8" y="34.1">GNDTAB</text>
<text x="101.1" y="30.4">GND</text>
<text x="101.1" y="32.3">GND</text>
<text x="136.3" y="49">GND</text>
<text x="136.3" y="52.7">RFIN</text>
<text x="143.2" y="49">5GHz</text>
<text x="143.7" y="52.7">GND</text>
<text x="136.3" y="56.4">GND</text>
<text x="141.8" y="56.4">2.4GHz</text>
<text x="47.3" y="97.2">BAL+</text>
<text x="54.7" y="97.2">UNBAL</text>
<text x="57.8" y="100.9">NC</text>
<text x="47.3" y="106.5">BAL-</text>
<text x="56.6" y="104.6">GND</text>
<text x="56.6" y="106.5">GND</text>
<text x="47.3" y="119.4">BAL+</text>
<text x="54.7" y="119.4">UNBAL</text>
<text x="80.7" y="119.4">IN</text>
<text x="86.4" y="119.4">OUT</text>
<text x="57.8" y="123.1">NC</text>
<text x="80.7" y="121.3">GND</text>
<text x="86.2" y="121.3">GND</text>
<text x="47.3" y="128.7">BAL-</text>
<text x="56.6" y="126.9">GND</text>
<text x="56.6" y="128.7">GND</text>
<text x="132.6" y="152.8">RFout_LB</text>
<text x="162.4" y="151">VBB1_LB</text>
<text x="162.4" y="152.8">VBB2_LB</text>
<text x="163.2" y="154.7">VDD_LB</text>
<text x="132.6" y="156.5">RFout_HB13</text>
<text x="132.6" y="158.4">RFout_HB14</text>
<text x="132.6" y="160.2">RFout_HB15</text>
<text x="162.2" y="158.4">VCC1_LB</text>
<text x="160.1" y="163.9">VBB1&amp;2_HB</text>
<text x="162.1" y="165.8">VBB3_HB</text>
<text x="162.9" y="167.6">VDD_HB</text>
<text x="132.6" y="169.5">RFin_LB</text>
<text x="132.6" y="173.2">RFin_HB</text>
<text x="161.9" y="171.4">VCC1_HB</text>
<text x="161.9" y="173.2">VCC2_HB</text>
<text x="132.6" y="178.8">Vdet_LB</text>
<text x="165.4" y="178.8">NC19</text>
<text x="166.3" y="176.9">NC8</text>
<text x="132.6" y="180.6">Vdet_HB</text>
<text x="147.3" y="182.6" transform="rotate(-90 147.3 182.6)">GND_CORNER4</text>
<text x="149.1" y="182.6" transform="rotate(-90 149.1 182.6)">GND_CORNER3</text>
<text x="151" y="182.6" transform="rotate(-90 151 182.6)">GND_CORNER2</text>
<text x="152.8" y="182.6" transform="rotate(-90 152.8 182.6)">GND_CORNER1</text>
<text x="154.7" y="182.6" transform="rotate(-90 154.7 182.6)">GND_PAD</text>
<text x="156.5" y="182.6" transform="rotate(-90 156.5 182.6)">GND</text>
<text x="158.4" y="182.6" transform="rotate(-90 158.4 182.6)">GND</text>
<text x="160.3" y="182.6" transform="rotate(-90 160.3 182.6)">GND</text>
<text x="162.1" y="182.6" transform="rotate(-90 162.1 182.6)">GND</text>
<text x="165.4" y="180.6">NC20</text>
</g>
<g font-size="1.7" fill="#000080">
<text x="55.6" y="7">J1</text>
<text x="137.2" y="10.8">U15</text>
<text x="160.6" y="10.4">6.8pF C27</text>
<text x="176.1" y="10.8">U17</text>
<text x="214.4" y="10.4">6.8pF C26</text>
<text x="228.3" y="10.8">3.6nH</text>
<text x="235.5" y="10.8">L15</text>
<text x="48.6" y="16.3">SMA_JACK</text>
<text x="67.9" y="14.1">6.8pF C31</text>
<text x="87.2" y="14.5">U16</text>
<text x="117.9" y="14.1">6.8pF C29</text>
<text x="160.6" y="17.8">1.5pF C28</text>
<text x="228.6" y="16.3">C25</text>
<text x="55.6" y="18.2">J2</text>
<text x="67.9" y="21.9">6.8pF C32</text>
<text x="137.2" y="23.7">RF_2450DP15E5400</text>
<text x="176.1" y="18.2">RF_2450BP15B100</text>
<text x="228.8" y="18.2">1.0pF</text>
<text x="48.6" y="27.5">SMA_JACK</text>
<text x="211.4" y="25.6">1.2nH (1.3nH)</text>
<text x="217" y="29.3">L13</text>
<text x="234.8" y="25.6">0.5pF C49</text>
<text x="202.7" y="31.2">C68 1.0uF</text>
<text x="220.7" y="33">C69</text>
<text x="220.7" y="34.9">0.5pF</text>
<text x="231.8" y="33">L11</text>
<text x="231.8" y="34.9">2.0nF</text>
<text x="87.2" y="36.7">RF_UPG2035T5F</text>
<text x="184.1" y="40.4">C71 3.0pF</text>
<text x="202.7" y="40.4">C70 1.0nF</text>
<text x="61.2" y="44.1">C115</text>
<text x="61.2" y="46">10nF</text>
<text x="72.1" y="46">10nF</text>
<text x="72.9" y="44.1">C86</text>
<text x="135.4" y="46">U14</text>
<text x="172.4" y="46">1.0pF</text>
<text x="178" y="46">C66</text>
<text x="196.6" y="42.3">L19</text>
<text x="196.6" y="44.1">8.2nH</text>
<text x="117.9" y="49.3">6.8pF C33</text>
<text x="181.7" y="51.6">C67</text>
<text x="181.7" y="53.4">0.3pF</text>
<text x="206.9" y="53.4">0.5pF</text>
<text x="208.2" y="51.6">C72</text>
<text x="218.8" y="53.4">1.0uF</text>
<text x="224.4" y="53.4">C60</text>
<text x="135.4" y="59">RF_2450DP15D5400</text>
<text x="235.5" y="59">L18</text>
<text x="220.7" y="62.7">1.0nF</text>
<text x="226.2" y="62.7">C65</text>
<text x="235.5" y="60.8">1.2nH</text>
<text x="218.1" y="67.9">3.0pF C48</text>
<text x="229.9" y="73.8">C46</text>
<text x="229.9" y="75.6">2.7pF</text>
<text x="46.4" y="94.4">T3</text>
<text x="90.9" y="95.7">R37 36 0.5%</text>
<text x="100.1" y="93.8">C63 6.8pF</text>
<text x="126.1" y="93.8">C64 1.8pF</text>
<text x="29.7" y="99.8">C57 6.8pF</text>
<text x="40.8" y="101.6">L12</text>
<text x="85.3" y="99.8">R36</text>
<text x="85.3" y="101.6">150</text>
<text x="94.6" y="99.8">R38</text>
<text x="94.6" y="101.6">150</text>
<text x="113.5" y="101.6">L17</text>
<text x="40.8" y="103.5">6.8nH</text>
<text x="111.4" y="103.5">1.5nH</text>
<text x="29.7" y="109">C56 6.8pF</text>
<text x="46.4" y="109">HHM1521</text>
<text x="26" y="116.5">C58 1.2pF</text>
<text x="46.4" y="116.6">T4</text>
<text x="79.7" y="116.5">U18</text>
<text x="96.4" y="116.1">C61 1.5pF</text>
<text x="115" y="117.9">R35 30</text>
<text x="128" y="116.1">C62 1.0pF</text>
<text x="79.7" y="123.9">RF_5515BP15C975</text>
<text x="116.8" y="125.7">NM - 2.7nH</text>
<text x="117.2" y="123.9">L16</text>
<text x="26" y="131.3">C59 1.2pF</text>
<text x="46.4" y="131.3">HHM1570B1</text>
<text x="237.3" y="127.6">R54 1k</text>
<text x="237.3" y="131.3">R55 1k</text>
<text x="204" y="136.8">Q2</text>
<text x="224" y="140.5">Q1</text>
<text x="237.3" y="142.4">R56 10k</text>
<text x="131.7" y="148">U23</text>
<text x="194" y="146.1">1.0nF</text>
<text x="194.7" y="144.3">C90</text>
<text x="237.3" y="146.1">R57 10k</text>
<text x="183.6" y="153.5">C89</text>
<text x="183.6" y="155.4">1.0nF</text>
<text x="200.3" y="151.7">C88</text>
<text x="200.3" y="153.5">1.0nF</text>
<text x="205.8" y="159.1">C123</text>
<text x="205.8" y="161">1.0nF</text>
<text x="241" y="166.5">C79</text>
<text x="205.8" y="173.9">C75</text>
<text x="217" y="173.9">C76</text>
<text x="226.2" y="170.2">C78</text>
<text x="226.2" y="172.1">0.1uF</text>
<text x="233.6" y="168.4">C87</text>
<text x="233.6" y="170.2">1.0nF</text>
<text x="241" y="168.4">1.0nF</text>
<text x="189.1" y="175.8">C73</text>
<text x="189.1" y="177.6">3.0pF</text>
<text x="200.3" y="175.8">C74</text>
<text x="200.3" y="177.6">0.1uF</text>
<text x="205.8" y="175.8">3.0pF</text>
<text x="217" y="175.8">0.1uF</text>
<text x="92.7" y="181.4">R62</text>
<text x="92.7" y="183.2">1k</text>
<text x="100.1" y="181.4">C80</text>
<text x="100.1" y="183.2">0.1uF</text>
<text x="115" y="183.2">R61</text>
<text x="115" y="185.1">1k</text>
<text x="122.4" y="183.2">C77</text>
<text x="122.4" y="185.1">0.1uF</text>
<text x="131.7" y="185.1">RF_IRM046U7</text>
<text x="87.2" y="186.2">TP10</text>
<text x="109.4" y="188">TP11</text>
</g>
<g font-size="1.7" fill="#f00">
<text x="79.7" y="6.9">The MAX2829 reference design wires</text>
<text x="79.7" y="8.8">the RX signal to the TX pin. This should</text>
<text x="79.7" y="10.6">be double checked!</text>
<text x="193.2" y="12.6">RXRFL_POSTFILT</text>
<text x="250.7" y="12.6">RX_RFL</text>
<text x="263.3" y="13.4">RX_RFL</text>
<text x="276.3" y="13.4">2</text>
<text x="174.7" y="27.4">RX_RF_5GHz</text>
<text x="247" y="27.4">RX_RFH</text>
<text x="263.3" y="28.2">RX_RFH</text>
<text x="276.3" y="28.2">2</text>
<text x="37.1" y="37.5">7</text>
<text x="37.1" y="39.3">7</text>
<text x="44" y="37.5">ANTSW1</text>
<text x="44" y="39.3">ANTSW2</text>
<text x="56" y="38.6">ANTSW2</text>
<text x="56" y="36.7">ANTSW1</text>
<text x="250.7" y="47.8">TXRFH_Postamp</text>
<text x="250.7" y="70.1">TXRFL_Postamp</text>
<text x="0" y="96.8">2</text>
<text x="7.8" y="96.8">TX_RFL+</text>
<text x="18.9" y="96.1">TX_RFL+</text>
<text x="145" y="96.1">TXRFL_Preamp</text>
<text x="0" y="106.1">2</text>
<text x="8.2" y="106.1">TX_RFL-</text>
<text x="17.1" y="105.3">TX_RFL-</text>
<text x="0" y="119">2</text>
<text x="7.4" y="119">TX_RFH+</text>
<text x="17.1" y="118.3">TX_RFH+</text>
<text x="145" y="118.3">TXRFH_Preamp</text>
<text x="0" y="128.3">2</text>
<text x="7.8" y="128.3">TX_RFH-</text>
<text x="17.1" y="127.6">TX_RFH-</text>
<text x="263.3" y="133.9">2.4PA_EN</text>
<text x="263.3" y="137.6">5PA_EN</text>
<text x="276.3" y="133.9">7</text>
<text x="276.3" y="137.6">7</text>
<text x="191.4" y="140.5">2.4GHz Bias</text>
<text x="109.8" y="151.7">TXRFL_Postamp</text>
<text x="109.8" y="159.1">TXRFH_Postamp</text>
<text x="109.8" y="172.1">TXRFH_Preamp</text>
<text x="109.8" y="168.4">TXRFL_Preamp</text>
<text x="202.5" y="170.2">5GHz Bias</text>
</g>
<g font-size="1.7" fill="#00f">
<text x="142.8" y="164.5">Symbol from Maxim</text>
<text x="142.8" y="166.2">Reference Design</text>
</g>
<g font-size="1.3">
<text x="29.3" y="1.4">5</text>
<text x="84.2" y="1.4">4</text>
<text x="139.1" y="1.4">3</text>
<text x="194" y="1.4">2</text>
<text x="248.8" y="1.4">1</text>
<text x=".5" y="28.1">D</text>
<text x="276.8" y="28.1">D</text>
<text x=".5" y="78.1">C</text>
<text x="276.8" y="78.1">C</text>
<text x=".5" y="128.2">B</text>
<text x="276.8" y="128.2">B</text>
<text x=".5" y="178.2">A</text>
<text x="276.8" y="178.2">A</text>
<text x="29.3" y="203.5">5</text>
<text x="84.2" y="203.5">4</text>
<text x="139.1" y="203.5">3</text>
<text x="194" y="203.5">2</text>
<text x="248.8" y="203.5">1</text>
</g>
</svg>
